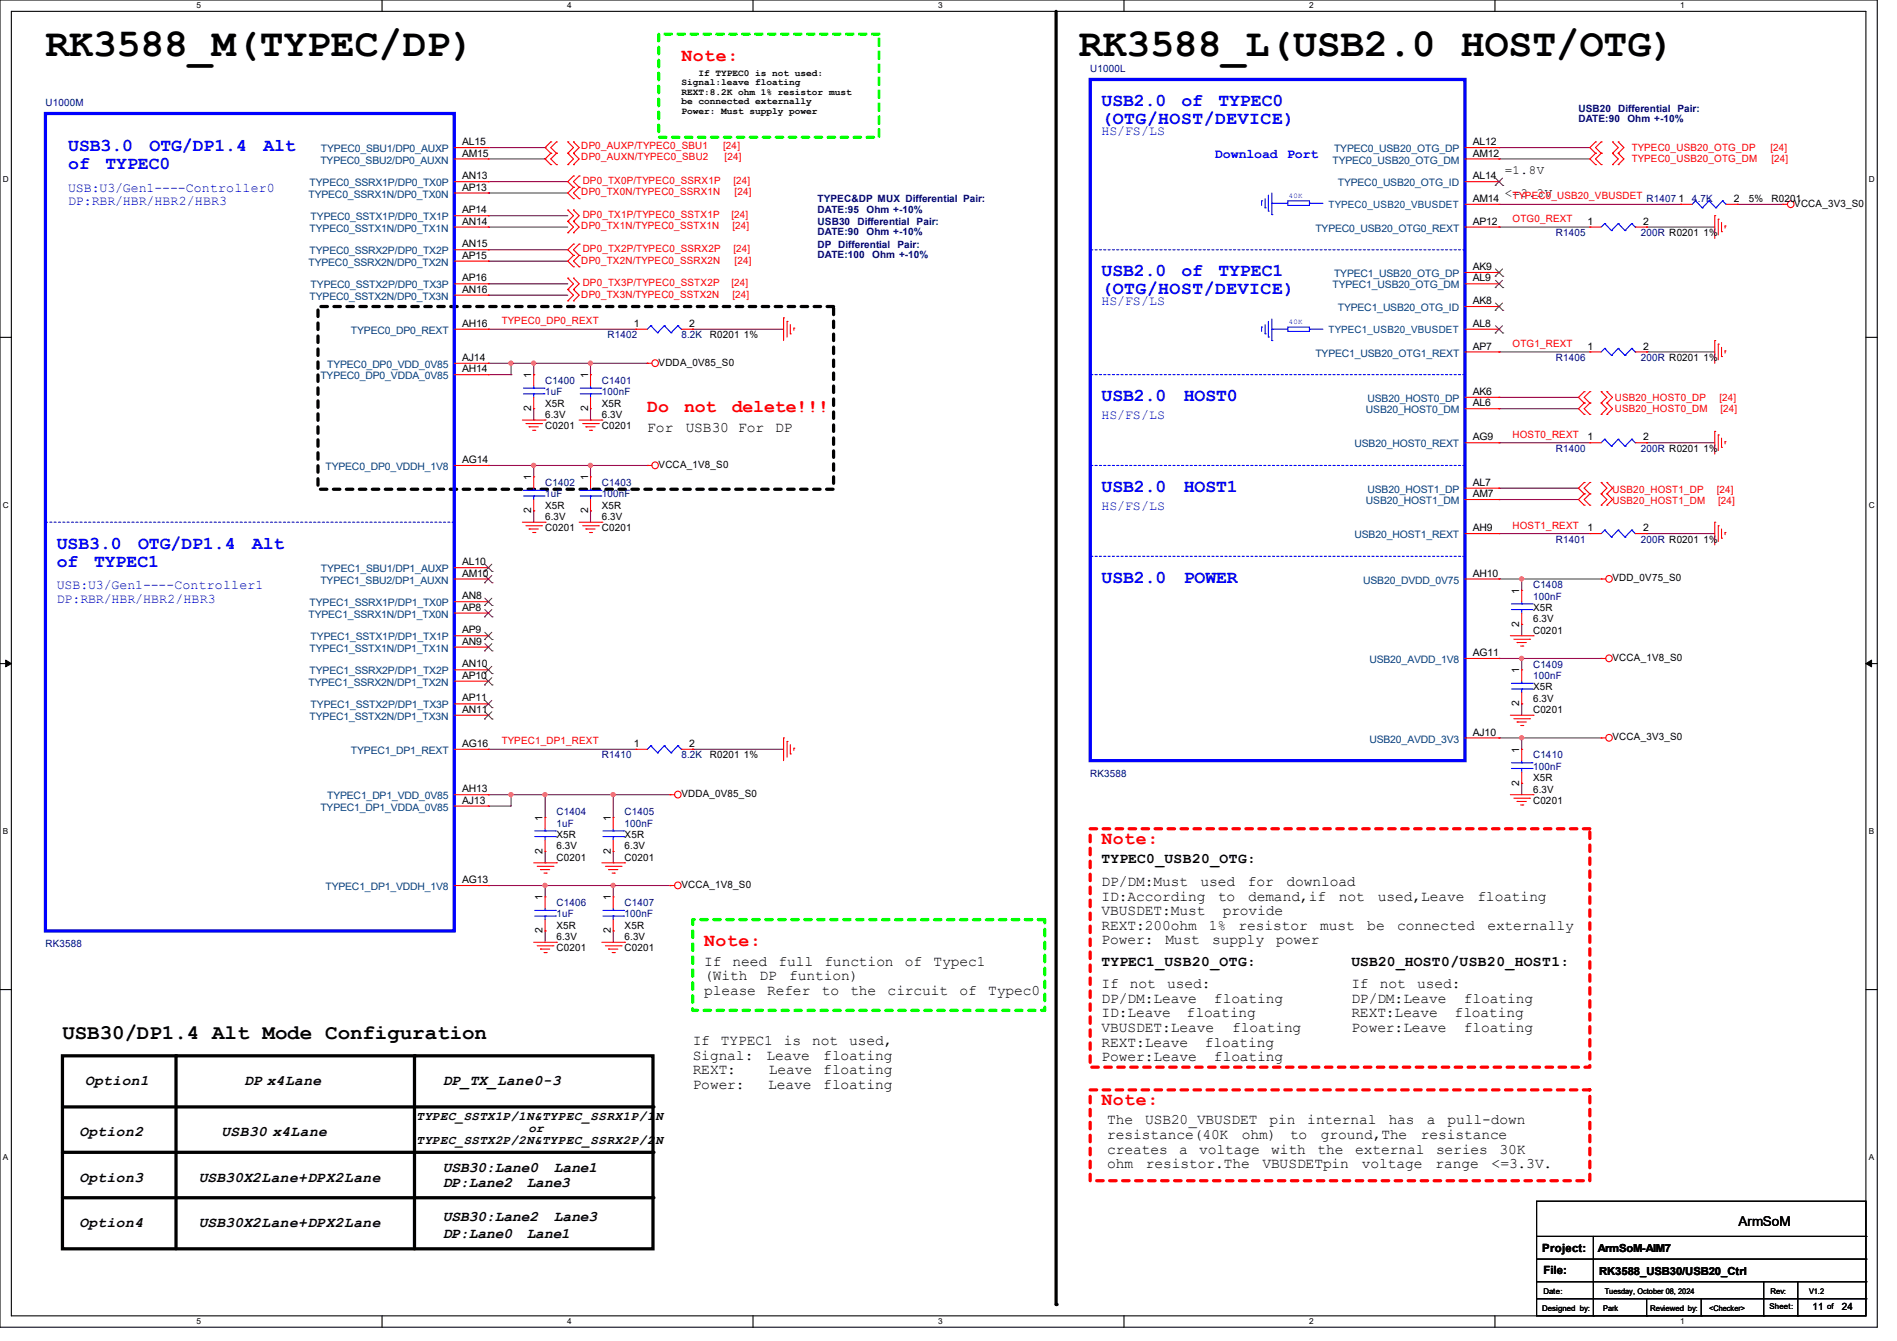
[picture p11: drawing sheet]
<svg xmlns="http://www.w3.org/2000/svg" width="297mm" height="210mm" viewBox="0 0 297 210" stroke-linecap="round" stroke-linejoin="round" font-family="sans-serif">
<path d="M0 0h293.9v207.9h-293.9zM1.8 1.8h290.3v204.3h-290.3z" fill="none" stroke="#000" stroke-width=".17"/>
<g fill="#fff">
<path d="M30.8 .2h.7v1.4h-.7z"/>
<path d="M30.8 206.2h.7v1.4h-.7z"/>
</g>
<path d="M59.8 0v1.8M59.8 206.1v1.8" fill="none" stroke="#000" stroke-width=".17"/>
<g fill="#fff">
<path d="M88.8 .2h.7v1.4h-.7z"/>
<path d="M88.8 206.2h.7v1.4h-.7z"/>
</g>
<path d="M117.9 0v1.8M117.9 206.1v1.8" fill="none" stroke="#000" stroke-width=".17"/>
<g fill="#fff">
<path d="M146.9 .2h.7v1.4h-.7z"/>
<path d="M146.9 206.2h.7v1.4h-.7z"/>
</g>
<path d="M176 0v1.8M176 206.1v1.8" fill="none" stroke="#000" stroke-width=".17"/>
<g fill="#fff">
<path d="M205 .2h.7v1.4h-.7z"/>
<path d="M205 206.2h.7v1.4h-.7z"/>
</g>
<path d="M234.1 0v1.8M234.1 206.1v1.8" fill="none" stroke="#000" stroke-width=".17"/>
<g fill="#fff">
<path d="M263.1 .2h.6v1.4h-.6z"/>
<path d="M263.1 206.2h.6v1.4h-.6z"/>
<path d="M.5 27.3h.9v1.4h-.9z"/>
<path d="M292.6 27.3h.9v1.4h-.9z"/>
<path d="M.5 78.4h.9v1.4h-.9z"/>
<path d="M292.6 78.4h.9v1.4h-.9z"/>
</g>
<path d="M0 52.8h1.8M292.1 52.8h1.8" fill="none" stroke="#000" stroke-width=".17"/>
<g fill="#fff">
<path d="M.5 129.5h.8v1.4h-.8z"/>
<path d="M292.6 129.5h.8v1.4h-.8z"/>
</g>
<path d="M0 103.9h1.8M292.1 103.9h1.8" fill="none" stroke="#000" stroke-width=".17"/>
<path d="M.9 103.4l.9 .5-.9 .5zM292.1 103.9l.9-.5v1z" fill="#000" stroke="#000" stroke-width=".16"/>
<g fill="#fff">
<path d="M.5 180.5h.8v1.4h-.8z"/>
<path d="M292.6 180.5h.8v1.4h-.8z"/>
</g>
<g fill="none" stroke="#000" stroke-width=".17">
<path d="M0 155h1.8M292.1 155h1.8M240.6 188.1h51.5v18h-51.5zM240.6 193.6h51.5M240.6 197.2h51.5M249.5 193.6v12.5M292.1 193.6h.1M292.1 197.2h.1M240.6 200.7h51.5M240.6 203.4h51.5M249.5 206.1h.1M257.8 206.1h.1"/>
<path d="M257.8 203.4v2.7M266.4 206.1h.1M266.4 203.4v2.7M276.1 206.1h.1M276.1 200.7v5.4M281.5 206.1h.1M281.5 200.7v5.4M292.1 200.7h.1M292.1 203.4h.1"/>
</g>
<path d="M165.4 1.8v202.5M9.8 165.4h92.4v30.2h-92.4zM9.8 173.4h92.4M27.6 165.4v30.2M64.9 165.4v30.2M9.8 180.5h92.4M9.8 187.6h92.4" fill="none" stroke="#000" stroke-width=".51"/>
<g fill="#000">
<circle cx="27.6" cy="165.4" r=".25"/>
<circle cx="64.9" cy="165.4" r=".25"/>
<circle cx="102.2" cy="173.4" r=".25"/>
<circle cx="102.2" cy="187.6" r=".25"/>
<circle cx="102.2" cy="180.5" r=".25"/>
<circle cx="165.4" cy="204.3" r=".25"/>
</g>
<path d="M170.7 129.8h78.2v37.3h-78.2zM170.7 170.7h78.2v14.2h-78.2z" fill="none" stroke="#f00" stroke-width=".51" stroke-dasharray="1 1"/>
<path d="M103.1 5.3h34.5v16.2h-34.5zM108.5 144h55.1v14.2h-55.1z" fill="none" stroke="#0f0" stroke-width=".51" stroke-dasharray="1 1"/>
<path d="M49.8 48h80.7v28.6h-80.7z" fill="none" stroke="#000" stroke-width=".51" stroke-dasharray="1 1"/>
<g fill="none" stroke="#800040" stroke-width=".17">
<path d="M76.5 39.1h.1M76.5 33.8h.1M76.5 35.6h.1M76.5 28.4h.1M76.5 30.2h.1M76.5 23.1h8.8M76.5 24.9h8.8M76.5 35.6h12.4M76.5 39.1h12.4M76.5 33.8h12.4M76.5 28.4h12.4M76.5 30.2h12.4"/>
<path d="M85.3 23.1h.1M85.3 24.9h.1M234.7 23.1h.1M234.7 24.9h.1M234.7 35.6h.1M234.7 23.1h14.2M234.7 24.9h14.2M234.7 35.6h14.2M234.7 32h28.4M257.8 35.6h.1M257.8 35.6h10.7M263.1 32h.1"/>
<path d="M272 32h.1M272 32h7.1M76.5 51.6h.1M76.5 56.9h.1M76.5 58.7h.1M76.5 44.4h.1M76.5 46.2h.1M76.5 40.9h.1M76.5 51.6h23.1M76.5 56.9h24.8M76.5 58.7h3.5M76.5 44.4h12.4"/>
<path d="M76.5 46.2h12.4M76.5 40.9h12.4M80 58.7h.1M80 56.9h.1M80 56.9v1.8M83.6 58.7h.1M83.6 56.9h.1M83.6 56.9v1.8M92.5 58.7h.1M92.5 56.9v1.8M101.3 56.9h.1M108.5 51.6h.1"/>
<path d="M108.5 51.6h14.2M234.7 55.1h.1M234.7 55.1h14.2M257.8 55.1h.1M257.8 55.1h10.7M76.5 72.9h.1M76.5 72.9h24.8M83.6 72.9h.1M83.6 65.8h.1M83.6 64v1.8M83.6 72.9v1.8M92.5 72.9h.1"/>
<path d="M92.5 65.8h.1M92.5 64v1.8M92.5 72.9v1.8M101.3 72.9h.1M234.7 76.5h.1M234.7 78.2h.1M234.7 62.2h.1M234.7 64h.1M234.7 69.3h.1M234.7 76.5h12.4M234.7 78.2h12.4M234.7 62.2h12.4"/>
<path d="M234.7 64h12.4M234.7 69.3h14.2M257.8 69.3h.1M257.8 69.3h10.7M83.6 80h.1M83.6 80v1.8M92.5 80h.1M92.5 80v1.8M234.7 90.7h.1M234.7 83.6h.1M234.7 90.7h16M234.7 83.6h14.2"/>
<path d="M238.3 90.7h.1M238.3 97.8h.1M238.3 90.7v1.8M238.3 97.8v1.8M257.8 83.6h.1M257.8 83.6h10.7M76.5 117.3h.1M76.5 117.3h23.1M108.5 117.3h.1M108.5 117.3h14.2M234.7 103.1h.1M234.7 115.6h.1"/>
<path d="M234.7 103.1h16M234.7 115.6h16M238.3 115.6h.1M238.3 110.2h.1M238.3 103.1h.1M238.3 103.1v1.8M238.3 110.2v1.8M238.3 115.6v1.7M76.5 138.7h.1M76.5 124.5h.1M76.5 126.2h.1M76.5 138.7h28.4"/>
<path d="M76.5 124.5h28.4M80 124.5h.1M80 124.5v1.7h-3.5M85.3 138.7h.1M85.3 124.5h.1M85.3 135.1h.1M85.3 124.5v3.5M85.3 133.3v1.8M85.3 138.7v1.8M96 124.5h.1M96 135.1h.1M96 138.7h.1"/>
<path d="M96 124.5v3.5M96 133.3v1.8M96 138.7v1.8M104.9 138.7h.1M238.3 122.7h.1M238.3 122.7v1.8M85.3 145.8h.1M85.3 145.8v1.8M96 145.8h.1M96 145.8v1.8"/>
</g>
<g fill="#f0f" stroke="#f0f" stroke-width=".17">
<circle cx="83.5" cy="72.9" r=".32"/>
<circle cx="92.4" cy="72.9" r=".32"/>
<circle cx="83.5" cy="56.9" r=".32"/>
<circle cx="92.4" cy="56.9" r=".32"/>
<circle cx="80" cy="56.9" r=".32"/>
<circle cx="80" cy="124.4" r=".32"/>
<circle cx="96" cy="124.4" r=".32"/>
<circle cx="85.3" cy="124.4" r=".32"/>
<circle cx="85.3" cy="138.7" r=".32"/>
<circle cx="96" cy="138.7" r=".32"/>
<circle cx="238.2" cy="103.1" r=".32"/>
<circle cx="238.2" cy="90.7" r=".32"/>
<circle cx="238.2" cy="115.5" r=".32"/>
</g>
<g fill="none" stroke="#f00" stroke-width=".17">
<path d="M71.1 23.1h5.4M71.1 24.9h5.4M71.1 28.4h5.4M71.1 35.6h5.4M71.1 39.1h5.4M71.1 30.2h5.4M71.1 33.8h5.4M76.5 23.1h.1M76.5 24.9h.1M76.5 28.4h.1M76.5 35.6h.1M76.5 39.1h.1"/>
<path d="M76.5 30.2h.1M76.5 33.8h.1M86.2 24h.1M86.2 22.2h.1M86.2 25.8h.1M86.2 24l-.9 .9 .9 .9M86.2 22.2l-.9 .9 .9 .9M87.1 22.2h.1M87.1 24h.1M87.1 25.8h.1M87.1 24l-.9 .9 .9 .9M87.1 22.2l-.9 .9 .9 .9"/>
<path d="M88.9 32.9h.1M88.9 34.7h.1M88.9 36.4h.1M88.9 22.2h.1M88.9 24h.1M88.9 25.8h.1M88.9 32.9l.9 .9-.9 .9M88.9 34.7l.9 .9-.9 .8M88.9 22.2l.9 .9-.9 .9M88.9 24l.9 .9-.9 .9M89.8 38.2h.1M89.8 32.9h.1"/>
<path d="M89.8 34.7h.1M89.8 36.4h.1M89.8 29.3h.1M89.8 27.6h.1M89.8 22.2h.1M89.8 24h.1M89.8 25.8h.1M89.8 31.1h.1M89.8 38.2l-.9 .9 .9 .9M89.8 32.9l.9 .9-.9 .9M89.8 34.7l.9 .9-.9 .8M89.8 27.6l-.9 .8 .9 .9"/>
<path d="M89.8 22.2l.9 .9-.9 .9M89.8 24l.9 .9-.9 .9M89.8 29.3l-.9 .9 .9 .9M90.7 38.2h.1M90.7 27.6h.1M90.7 29.3h.1M90.7 31.1h.1M90.7 38.2l-.9 .9 .9 .9M90.7 27.6l-.9 .8 .9 .9M90.7 29.3l-.9 .9 .9 .9M229.4 32h5.3M229.4 23.1h5.3"/>
<path d="M229.4 24.9h5.3M229.4 28.4h5.3M229.4 35.6h5.3M234.7 23.1h.1M234.7 28.4h.1M234.7 24.9h.1M234.7 32h.1M234.7 35.6h.1M248.9 35.6h.1M248.9 35.6h1.8M249.8 25.8h.1M249.8 24h.1"/>
<path d="M249.8 22.2h.1M249.8 24l-.9 .9 .9 .9M249.8 22.2l-.9 .9 .9 .9M250.7 24h.1M250.7 25.8h.1M250.7 22.2h.1M250.7 24l-.9 .9 .9 .9M250.7 22.2l-.9 .9 .9 .9M252.5 24h.1M252.5 25.8h.1M252.5 22.2h.1M252.5 24l.9 .9-.9 .9"/>
<path d="M252.5 22.2l.9 .9-.9 .9M253.4 24h.1M253.4 25.8h.1M253.4 22.2h.1M253.4 24l.9 .9-.9 .9M253.4 22.2l.9 .9-.9 .9M256 35.6h1.8M257.8 35.6h.1M263.1 32h.1M263.1 32h1.8M268.5 33.8h.1M268.5 33.8v3.5"/>
<path d="M269 34.3h.1M269 34.3v2.5M269.5 36.3h.1M269.5 34.8v1.5M270.1 35.4h.1M270.1 35.4v.3M270.3 32h1.7M272 32h.1M279.1 32h.1M279.1 32h.8M71.1 56.9h5.4M71.1 58.7h5.4"/>
<path d="M71.1 51.6h5.4M71.1 46.2h5.4M71.1 40.9h5.4M71.1 44.4h5.4M76.5 58.7h.1M76.5 51.6h.1M76.5 56.9h.1M76.5 46.2h.1M76.5 40.9h.1M76.5 44.4h.1M83.6 58.7h.1M83.6 58.7v1.8"/>
<path d="M88.9 43.6h.1M88.9 45.3h.1M88.9 47.1h.1M88.9 43.6l.9 .8-.9 .9M88.9 45.3l.9 .9-.9 .9M89.8 43.6h.1M89.8 45.3h.1M89.8 47.1h.1M89.8 40h.1M89.8 41.8h.1M89.8 43.6l.9 .8-.9 .9M89.8 45.3l.9 .9-.9 .9"/>
<path d="M89.8 40l-.9 .9 .9 .9M90.7 40h.1M90.7 41.8h.1M90.7 40l-.9 .9 .9 .9M92.5 58.7h.1M92.5 58.7v1.8M99.6 51.6h.1M99.6 51.6h1.7M101.3 56.9h.1M101.3 56.9h.8M106.7 51.6h1.8M108.5 51.6h.1"/>
<path d="M122.7 49.8h.1M122.7 49.8v3.5M123.2 50.3h.1M123.2 50.3v2.5M123.7 52.3h.1M123.7 50.8v1.5M124.3 51.4h.1M124.3 51.4v.3M229.4 51.6h5.3M229.4 44.4h5.3M229.4 48h5.3M229.4 42.7h5.3"/>
<path d="M229.4 55.1h5.3M234.7 48h.1M234.7 42.7h.1M234.7 51.6h.1M234.7 44.4h.1M234.7 55.1h.1M248.9 55.1h.1M248.9 55.1h1.8M256 55.1h1.8M257.8 55.1h.1M268.5 53.3h.1M268.5 53.3v3.6"/>
<path d="M269 53.9h.1M269 53.9v2.4M269.5 55.8h.1M269.5 54.4v1.4M270.1 54.9h.1M270.1 54.9v.4M71.1 72.9h5.4M76.5 72.9h.1M81.8 65.8h3.5M82.3 66.3h2.5M82.8 66.8h.1M82.8 66.8h1.5"/>
<path d="M83.4 67.4h.3M83.6 74.7h.1M83.6 64h.1M83.6 62.2v1.8M83.6 74.7v1.8M83.6 78.2v1.8M83.7 67.4h.1M84.8 66.3h.1M85.3 65.8h.1M90.7 65.8h3.5M91.2 66.3h2.5M91.7 66.8h.1"/>
<path d="M91.7 66.8h1.5M92.3 67.4h.3M92.5 64h.1M92.5 74.7h.1M92.5 62.2v1.8M92.5 74.7v1.8M92.5 78.2v1.8M92.6 67.4h.1M93.7 66.3h.1M94.2 65.8h.1M101.3 72.9h.1M101.3 72.9h.8"/>
<path d="M229.4 69.3h5.3M229.4 62.2h5.3M229.4 64h5.3M229.4 76.5h5.3M229.4 78.2h5.3M234.7 69.3h.1M234.7 62.2h.1M234.7 64h.1M234.7 76.5h.1M234.7 78.2h.1M248 61.3h.1M248 63.1h.1"/>
<path d="M248 64.9h.1M248 75.6h.1M248 77.3h.1M248 79.1h.1M248 61.3l-.9 .9 .9 .9M248 63.1l-.9 .9 .9 .9M248 75.6l-.9 .9 .9 .8M248 77.3l-.9 .9 .9 .9M248.9 63.1h.1M248.9 61.3h.1M248.9 64.9h.1M248.9 77.3h.1"/>
<path d="M248.9 75.6h.1M248.9 79.1h.1M248.9 69.3h.1M248.9 61.3l-.9 .9 .9 .9M248.9 63.1l-.9 .9 .9 .9M248.9 75.6l-.9 .9 .9 .8M248.9 77.3l-.9 .9 .9 .9M248.9 69.3h1.8M250.7 63.1h.1M250.7 61.3h.1M250.7 64.9h.1M250.7 77.3h.1"/>
<path d="M250.7 75.6h.1M250.7 79.1h.1M250.7 61.3l.9 .9-.9 .9M250.7 63.1l.9 .9-.9 .9M250.7 75.6l.9 .9-.9 .8M250.7 77.3l.9 .9-.9 .9M251.6 63.1h.1M251.6 61.3h.1M251.6 64.9h.1M251.6 77.3h.1M251.6 75.6h.1M251.6 79.1h.1"/>
<path d="M251.6 61.3l.9 .9-.9 .9M251.6 63.1l.9 .9-.9 .9M251.6 75.6l.9 .9-.9 .8M251.6 77.3l.9 .9-.9 .9M256 69.3h1.8M257.8 69.3h.1M268.5 67.6h.1M268.5 67.6v3.5M269 68.1h.1M269 68.1v2.5M269.5 70.1h.1M269.5 68.6v1.5"/>
<path d="M270.1 69.2h.1M270.1 69.2v.3M71.1 99.6h5.4M71.1 90.7h5.4M71.1 88.9h5.4M71.1 94.2h5.4M71.1 96h5.4M76.5 88.9h.1M76.5 90.7h.1M76.5 94.2h.1M76.5 96h.1M76.5 99.6h.1"/>
<path d="M81.8 81.8h3.5M82.3 82.3h2.5M82.8 82.8h.1M82.8 82.8h1.5M83.4 83.4h.3M83.6 80h.1M83.7 83.4h.1M84.8 82.3h.1M85.3 81.8h.1M90.7 81.8h3.5M91.2 82.3h2.5M91.7 82.8h.1"/>
<path d="M91.7 82.8h1.5M92.3 83.4h.3M92.5 80h.1M92.6 83.4h.1M93.7 82.3h.1M94.2 81.8h.1M229.4 90.7h5.3M229.4 83.6h5.3M234.7 83.6h.1M234.7 90.7h.1M236.5 99.6h3.5M238.3 92.5h.1"/>
<path d="M238.3 97.8h.1M238.3 92.5v1.7M238.3 96v1.8M240 99.6h.1M248.9 83.6h.1M248.9 83.6h1.8M250.7 90.7h.1M250.7 90.7h.7M256 83.6h1.8M257.8 83.6h.1M268.5 81.8h.1M268.5 81.8v3.5"/>
<path d="M269 82.3h.1M269 82.3v2.5M269.5 84.3h.1M269.5 82.8v1.5M270.1 83.4h.1M270.1 83.4v.3M71.1 112h5.4M71.1 117.3h5.4M71.1 101.3h5.4M71.1 104.9h5.4M71.1 106.7h5.4M71.1 110.2h5.4"/>
<path d="M76.5 117.3h.1M76.5 101.3h.1M76.5 104.9h.1M76.5 112h.1M76.5 106.7h.1M76.5 110.2h.1M99.6 117.3h.1M99.6 117.3h1.7M106.7 117.3h1.8M108.5 117.3h.1M122.7 115.6h.1M122.7 115.6v3.5"/>
<path d="M123.2 116.1h.1M123.2 116.1v2.5M123.7 118.1h.1M123.7 116.6v1.5M124.3 117.2h.1M124.3 117.2v.3M229.4 115.6h5.3M229.4 103.1h5.3M234.7 103.1h.1M234.7 115.6h.1M236.5 112h3.5M237 112.6h2.5"/>
<path d="M237 100.1h2.5M237.5 113.1h.1M237.5 100.6h.1M237.5 113.1h1.5M237.5 100.6h1.5M238.1 113.6h.3M238.1 101.2h.3M238.3 104.9h.1M238.3 110.2h.1M238.3 117.3h.1M238.3 104.9v1.8M238.3 108.5v1.7"/>
<path d="M238.3 117.3v1.8M238.4 113.6h.1M238.4 101.2h.1M239.5 112.6h.1M239.5 100.1h.1M240 112h.1M250.7 115.6h.1M250.7 103.1h.1M250.7 115.6h.7M250.7 103.1h.7M71.1 124.5h5.4M71.1 138.7h5.4"/>
<path d="M71.1 126.2h5.4M76.5 138.7h.1M76.5 124.5h.1M76.5 126.2h.1M83.6 135.1h3.5M84.1 135.7h2.5M84.6 136.2h.1M84.6 136.2h1.5M85.2 136.7h.3M85.3 128h.1M85.3 133.3h.1M85.3 128v1.8"/>
<path d="M85.3 131.6v1.7M85.5 136.7h.1M86.6 135.7h.1M87.1 135.1h.1M94.2 135.1h3.6M94.8 135.7h2.4M95.3 136.2h.1M95.3 136.2h1.4M95.8 136.7h.4M96 128h.1M96 133.3h.1M96 128v1.8"/>
<path d="M96 131.6v1.7M96.2 136.7h.1M97.2 135.7h.1M97.8 135.1h.1M104.9 138.7h.1M104.9 124.5h.1M104.9 124.5h.7M104.9 138.7h.7M236.5 124.5h3.5M237 125h2.5M237.5 125.5h.1M237.5 125.5h1.5"/>
<path d="M238.1 126.1h.3M238.3 122.7h.1M238.3 120.9v1.8M238.4 126.1h.1M239.5 125h.1M240 124.5h.1M83.6 147.6h3.5M84.1 148.1h2.5M84.6 148.6h.1M84.6 148.6h1.5M85.2 149.2h.3M85.3 140.5h.1"/>
<path d="M85.3 145.8h.1M85.3 140.5v1.7M85.3 144v1.8M85.5 149.2h.1M86.6 148.1h.1M87.1 147.6h.1M94.2 147.6h3.6M94.8 148.1h2.4M95.3 148.6h.1M95.3 148.6h1.4M95.8 149.2h.4M96 140.5h.1"/>
<path d="M96 145.8h.1M96 140.5v1.7M96 144v1.8M96.2 149.2h.1M97.2 148.1h.1M97.8 147.6h.1"/>
<circle cx="280.4" cy="32" r=".52"/>
<circle cx="102.6" cy="56.9" r=".52"/>
<circle cx="102.6" cy="72.9" r=".52"/>
<circle cx="251.9" cy="90.7" r=".52"/>
<circle cx="251.9" cy="115.5" r=".52"/>
<circle cx="251.9" cy="103.1" r=".52"/>
<circle cx="106.1" cy="138.7" r=".52"/>
<circle cx="106.1" cy="124.4" r=".52"/>
</g>
<path d="M7.1 17.8h64v128h-64zM170.7 12.4h58.7v106.7h-58.7z" fill="none" stroke="#00f" stroke-width=".51"/>
<path d="M170.7 39.1h.1M229.4 39.1h-58.7M170.7 58.7h.1M229.4 58.7h-58.7M170.7 72.9h.1M229.4 72.9h-58.7M7.1 81.8h.1M71.1 81.8h-64M170.7 87.1h.1M229.4 87.1h-58.7" fill="none" stroke="#00f" stroke-width=".17" stroke-dasharray=".3 .3"/>
<g fill="none" stroke="#804000" stroke-width=".16">
<path d="M234.1 29h.1M234.1 27.9l1.2 1.1M235.2 27.9l-1.1 1.1M235.3 29h.1M234.1 48.6h.1M234.1 43.3h.1M234.1 52.2h.1M234.1 45h.1M234.1 47.5l1.2 1.1M234.1 42.1l1.2 1.2M234.1 51l1.2 1.2M234.1 43.9l1.2 1.1"/>
<path d="M235.2 47.5l-1.1 1.1M235.2 42.1l-1.1 1.2M235.2 51l-1.1 1.2M235.2 43.9l-1.1 1.1M235.3 48.6h.1M235.3 43.3h.1M235.3 52.2h.1M235.3 45h.1M75.9 89.5h.1M75.9 91.3h.1M75.9 94.8h.1M75.9 96.6h.1"/>
<path d="M75.9 88.3l1.1 1.2M75.9 90.1l1.1 1.2M75.9 93.7l1.1 1.1M75.9 95.5l1.1 1.1M75.9 99l1.1 1.2M77 88.3l-1.1 1.2M77 90.1l-1.1 1.2M77 93.7l-1.1 1.1M77 95.5l-1.1 1.1M77 99l-1.1 1.2M77 89.5h.1M77 91.3h.1"/>
<path d="M77 94.8h.1M77 96.6h.1M75.9 101.9h.1M75.9 105.5h.1M75.9 112.6h.1M75.9 100.2h.1M75.9 107.3h.1M75.9 110.8h.1M75.9 100.8l1.1 1.1M75.9 104.4l1.1 1.1M75.9 111.5l1.1 1.1M75.9 106.1l1.1 1.2"/>
<path d="M75.9 109.7l1.1 1.1M77 100.8l-1.1 1.1M77 104.4l-1.1 1.1M77 111.5l-1.1 1.1M77 106.1l-1.1 1.2M77 109.7l-1.1 1.1M77 101.9h.1M77 105.5h.1M77 112.6h.1M77 100.2h.1M77 107.3h.1M77 110.8h.1"/>
</g>
<g fill="none" stroke="#00f" stroke-width=".17">
<path d="M197.5 31.5h.1M197.5 31.5v.7M198.1 32.6h.1M198.1 31.1v1.5M198.6 33.1h.1M198.6 30.6v2.5M199.1 33.6h.1M199.1 31.8h.1M199.1 30.2v3.4M199.1 31.8h2.5M201.6 31.5h3.4v.7h-3.4zM205 31.8h.1"/>
<path d="M205 31.8h2.1M251.2 35h.1M251.2 35l-.5 .6M251.2 35l1.1 1.1M252.3 36.1h.1M253.4 35h.1M253.4 35l-1.1 1.1M253.4 35l1 1.1M254.4 36.1h.1M255.5 35h.1M255.5 35l-1.1 1.1M255.5 35l.5 .6"/>
<path d="M256 35.6h.1M265.5 31.5h.1M265.5 31.5l-.6 .5M265.5 31.5l1 1.1M266.5 32.6h.1M267.6 31.5h.1M267.6 31.5l-1.1 1.1M267.6 31.5l1 1.1M268.6 32.6h.1M269.7 31.5h.1M269.7 31.5l-1.1 1.1M269.7 31.5l.6 .5"/>
<path d="M270.3 32h.1M101.9 51h.1M101.9 51l-.6 .6M101.9 51l1.1 1.1M103 52.1h.1M104 51h.1M104 51l-1 1.1M104 51l1.1 1.1M105.1 52.1h.1M106.1 51h.1M106.1 51l-1 1.1M106.1 51l.6 .6"/>
<path d="M106.7 51.6h.1M197.5 51.2h.1M197.5 51.2v.7M198.1 52.3h.1M198.1 50.8v1.5M198.6 52.8h.1M198.6 50.3v2.5M199.1 53.3h.1M199.1 51.6h.1M199.1 50v3.3M199.1 51.6h2.5M201.6 51.2h3.4v.7h-3.4z"/>
<path d="M205 51.6h.1M205 51.6h2.1M251.2 54.6h.1M251.2 54.6l-.5 .5M251.2 54.6l1.1 1.1M252.3 55.7h.1M253.4 54.6h.1M253.4 54.6l-1.1 1.1M253.4 54.6l1 1.1M254.4 55.7h.1M255.5 54.6h.1M255.5 54.6l-1.1 1.1"/>
<path d="M255.5 54.6l.5 .5M256 55.1h.1M82 61.7h3.2M82 60.8h3.2M82 77.7h3.2M82 76.8h3.2M83.6 76.8h.1M83.6 77.7h.1M83.6 60.8h.1M83.6 61.7h.1M83.6 60.5v.3M83.6 61.7v.5"/>
<path d="M83.6 76.5v.3M83.6 77.7v.5M85.2 77.7h.1M85.2 76.8h.1M85.2 61.7h.1M85.2 60.8h.1M90.8 61.7h3.3M90.8 60.8h3.3M90.8 77.7h3.3M90.8 76.8h3.3M92.5 60.8h.1M92.5 61.7h.1"/>
<path d="M92.5 76.8h.1M92.5 77.7h.1M92.5 60.5v.3M92.5 61.7v.5M92.5 76.5v.3M92.5 77.7v.5M94.1 61.7h.1M94.1 60.8h.1M94.1 77.7h.1M94.1 76.8h.1M251.2 68.8h.1M251.2 68.8l-.5 .5"/>
<path d="M251.2 68.8l1.1 1.1M252.3 69.9h.1M253.4 68.8h.1M253.4 68.8l-1.1 1.1M253.4 68.8l1 1.1M254.4 69.9h.1M255.5 68.8h.1M255.5 68.8l-1.1 1.1M255.5 68.8l.5 .5M256 69.3h.1M236.6 95.5h3.3M236.6 94.6h3.3"/>
<path d="M238.3 94.6h.1M238.3 95.5h.1M238.3 94.2v.4M238.3 95.5v.5M239.9 95.5h.1M239.9 94.6h.1M251.2 83h.1M251.2 83l-.5 .6M251.2 83l1.1 1.1M252.3 84.1h.1M253.4 83h.1M253.4 83l-1.1 1.1"/>
<path d="M253.4 83l1 1.1M254.4 84.1h.1M255.5 83h.1M255.5 83l-1.1 1.1M255.5 83l.5 .6M256 83.6h.1M101.9 116.8h.1M101.9 116.8l-.6 .5M101.9 116.8l1.1 1.1M103 117.9h.1M104 116.8h.1M104 116.8l-1 1.1"/>
<path d="M104 116.8l1.1 1.1M105.1 117.9h.1M106.1 116.8h.1M106.1 116.8l-1 1.1M106.1 116.8l.6 .5M106.7 117.3h.1M236.6 107.9h3.3M236.6 107h3.3M236.6 119.5h3.3M238.3 107h.1M238.3 107.9h.1M238.3 119.5h.1"/>
<path d="M238.3 106.7v.3M238.3 107.9v.6M238.3 119.1v.4M239.9 107.9h.1M239.9 107h.1M239.9 119.5h.1M83.7 131h3.3M83.7 130.1h3.3M85.3 130.1h.1M85.3 131h.1M85.3 129.8v.3M85.3 131v.6"/>
<path d="M87 131h.1M87 130.1h.1M94.4 131h3.2M94.4 130.1h3.2M96 130.1h.1M96 131h.1M96 129.8v.3M96 131v.6M97.6 131h.1M97.6 130.1h.1M236.6 120.4h3.3M238.3 120.4h.1"/>
<path d="M238.3 120.4v.5M239.9 120.4h.1M83.7 143.5h3.3M83.7 142.6h3.3M85.3 142.6h.1M85.3 143.5h.1M85.3 142.2v.4M85.3 143.5v.5M87 143.5h.1M87 142.6h.1M94.4 143.5h3.2M94.4 142.6h3.2"/>
<path d="M96 142.6h.1M96 143.5h.1M96 142.2v.4M96 143.5v.5M97.6 143.5h.1M97.6 142.6h.1"/>
</g>
<g font-size="6.2">
<text x="7.1" y="8.8">RK3588_M(TYPEC/DP)</text>
<text x="168.9" y="8.8">RK3588_L(USB2.0 HOST/OTG)</text>
</g>
<text font-size="3.3" x="9.8" y="162.7">USB30/DP1.4 Alt Mode Configuration</text>
<g font-size="2.8" fill="#f00">
<text x="106.7" y="9.5">Note:</text>
<text x="101.3" y="64.6">Do</text>
<text x="107.1" y="64.6">not</text>
<text x="114.6" y="64.6">delete!!!</text>
<text x="172.5" y="132.2">Note:</text>
<text x="110.2" y="148.2">Note:</text>
<text x="172.5" y="173.1">Note:</text>
</g>
<g font-size="2.8" fill="#00f">
<text x="172.5" y="16.6">USB2.0</text>
<text x="185" y="16.6">of</text>
<text x="190.8" y="16.6">TYPEC0</text>
<text x="10.7" y="23.7">USB3.0</text>
<text x="23.4" y="23.7">OTG/DP1.4</text>
<text x="41.2" y="23.7">Alt</text>
<text x="172.5" y="19.4">(OTG/HOST/DEVICE)</text>
<text x="10.7" y="26.5">of</text>
<text x="16.5" y="26.5">TYPEC0</text>
<text x="172.5" y="43.3">USB2.0</text>
<text x="172.5" y="46.1">(OTG/HOST/DEVICE)</text>
<text x="185" y="43.3">of</text>
<text x="190.8" y="43.3">TYPEC1</text>
<text x="172.5" y="62.8">USB2.0</text>
<text x="185.3" y="62.8">HOST0</text>
<text x="172.5" y="77">USB2.0</text>
<text x="185.3" y="77">HOST1</text>
<text x="8.9" y="85.9">USB3.0</text>
<text x="8.9" y="88.8">of</text>
<text x="14.7" y="88.8">TYPEC1</text>
<text x="21.6" y="85.9">OTG/DP1.4</text>
<text x="39.5" y="85.9">Alt</text>
<text x="172.5" y="91.3">USB2.0</text>
<text x="185.3" y="91.3">POWER</text>
</g>
<g font-size="2.3">
<text x="101.3" y="67.6">For</text>
<text x="107.4" y="67.6">USB30 For</text>
<text x="121.4" y="67.6">DP</text>
<text x="172.5" y="135.2">TYPEC0_USB20_OTG:</text>
<text x="172.5" y="138.8">DP/DM:Must</text>
<text x="172.5" y="141.1">ID:According</text>
<text x="172.5" y="143.3">VBUSDET:Must</text>
<text x="188" y="138.8">used</text>
<text x="190.7" y="141.1">to</text>
<text x="191.4" y="143.3">provide</text>
<text x="195.4" y="138.8">for</text>
<text x="195.4" y="141.1">demand,if</text>
<text x="201.4" y="138.8">download</text>
<text x="209.6" y="141.1">not</text>
<text x="215.7" y="141.1">used,Leave</text>
<text x="231.3" y="141.1">floating</text>
<text x="172.5" y="145.6">REXT:200ohm</text>
<text x="172.5" y="147.9">Power:</text>
<text x="182.5" y="147.9">Must</text>
<text x="189.3" y="145.6">1%</text>
<text x="189.8" y="147.9">supply</text>
<text x="193.9" y="145.6">resistor</text>
<text x="199.8" y="147.9">power</text>
<text x="206.7" y="145.6">must</text>
<text x="214.1" y="145.6">be</text>
<text x="218.7" y="145.6">connected</text>
<text x="232.9" y="145.6">externally</text>
<text x="110.2" y="151.2">If</text>
<text x="110.2" y="153.5">(With</text>
<text x="110.2" y="155.8">please</text>
<text x="114.7" y="151.2">need</text>
<text x="118.9" y="153.5">DP</text>
<text x="120.1" y="155.8">Refer</text>
<text x="121.9" y="151.2">full</text>
<text x="123.6" y="153.5">funtion)</text>
<text x="128.7" y="155.8">to</text>
<text x="129.1" y="151.2">function</text>
<text x="133.1" y="155.8">the</text>
<text x="139" y="155.8">circuit</text>
<text x="141.7" y="151.2">of</text>
<text x="146.2" y="151.2">Typec1</text>
<text x="150.2" y="155.8">of</text>
<text x="154.7" y="155.8">Typec0</text>
<text x="172.5" y="151.2">TYPEC1_USB20_OTG:</text>
<text x="172.5" y="154.8">If</text>
<text x="176.9" y="154.8">not</text>
<text x="182.8" y="154.8">used:</text>
<text x="211.6" y="151.2">USB20_HOST0/USB20_HOST1:</text>
<text x="211.6" y="154.8">If</text>
<text x="216" y="154.8">not</text>
<text x="221.9" y="154.8">used:</text>
<text x="172.5" y="157.1">DP/DM:Leave</text>
<text x="172.5" y="159.3">ID:Leave</text>
<text x="172.5" y="161.6">VBUSDET:Leave</text>
<text x="185.8" y="159.3">floating</text>
<text x="190.1" y="157.1">floating</text>
<text x="192.9" y="161.6">floating</text>
<text x="211.6" y="157.1">DP/DM:Leave</text>
<text x="211.6" y="159.3">REXT:Leave</text>
<text x="211.6" y="161.6">Power:Leave</text>
<text x="227.7" y="159.3">floating</text>
<text x="229.2" y="157.1">floating</text>
<text x="229.2" y="161.6">floating</text>
<text x="108.5" y="163.7">If</text>
<text x="108.5" y="165.9">Signal:</text>
<text x="112.9" y="163.7">TYPEC1</text>
<text x="120" y="165.9">Leave</text>
<text x="122.7" y="163.7">is</text>
<text x="127.2" y="163.7">not</text>
<text x="128.9" y="165.9">floating</text>
<text x="133" y="163.7">used,</text>
<text x="172.5" y="163.9">REXT:Leave</text>
<text x="172.5" y="166.2">Power:Leave</text>
<text x="188.6" y="163.9">floating</text>
<text x="190.1" y="166.2">floating</text>
<text x="13.3" y="169.9">Option1</text>
<text x="38.2" y="169.9">DP x4Lane</text>
<text x="69.3" y="169.9">DP_TX_Lane0-3</text>
<text x="108.5" y="168.2">REXT:</text>
<text x="108.5" y="170.5">Power:</text>
<text x="120.3" y="170.5">Leave</text>
<text x="120.4" y="168.2">Leave</text>
<text x="128.9" y="168.2">floating</text>
<text x="128.9" y="170.5">floating</text>
<text x="12.4" y="177.9">Option2</text>
<text x="34.7" y="177.9">USB30 x4Lane</text>
<text x="173.4" y="176.1">The</text>
<text x="173.4" y="178.4">resistance(40K</text>
<text x="179.3" y="176.1">USB20_VBUSDET</text>
<text x="194.4" y="178.4">ohm)</text>
<text x="198.8" y="176.1">pin</text>
<text x="202" y="178.4">to</text>
<text x="204.7" y="176.1">internal</text>
<text x="206.8" y="178.4">ground,The</text>
<text x="217.4" y="176.1">has</text>
<text x="222.5" y="178.4">resistance</text>
<text x="223.4" y="176.1">a</text>
<text x="226.6" y="176.1">pull-down</text>
<text x="12.4" y="185">Option3</text>
<text x="31.1" y="185">USB30X2Lane+DPX2Lane</text>
<text x="69.3" y="183.6">USB30:Lane0</text>
<text x="69.3" y="185.9">DP:Lane2</text>
<text x="82.5" y="185.9">Lane3</text>
<text x="86.7" y="183.6">Lane1</text>
<text x="173.4" y="180.7">creates</text>
<text x="173.4" y="183">ohm</text>
<text x="179.4" y="183">resistor.The</text>
<text x="184.6" y="180.7">a</text>
<text x="187.8" y="180.7">voltage</text>
<text x="197.7" y="183">VBUSDETpin</text>
<text x="199" y="180.7">with</text>
<text x="206.3" y="180.7">the</text>
<text x="212.2" y="180.7">external</text>
<text x="213.2" y="183">voltage</text>
<text x="224.7" y="183">range</text>
<text x="224.8" y="180.7">series</text>
<text x="233.5" y="183">&lt;=3.3V.</text>
<text x="234.8" y="180.7">30K</text>
<text x="69.3" y="191.3">USB30:Lane2</text>
<text x="86.7" y="191.3">Lane3</text>
<text x="12.4" y="192.2">Option4</text>
<text x="31.1" y="192.2">USB30X2Lane+DPX2Lane</text>
<text x="69.3" y="193.9">DP:Lane0</text>
<text x="82.5" y="193.9">Lane1</text>
</g>
<g font-size="2.1" fill="#00f">
<text x="172.5" y="21.2">HS/FS/LS</text>
<text x="190.2" y="24.8">Download Port</text>
<text x="10.7" y="30.1">USB:U3/Gen1----Controller0</text>
<text x="10.7" y="32.1">DP:RBR/HBR/HBR2/HBR3</text>
<text x="172.5" y="47.8">HS/FS/LS</text>
<text x="172.5" y="65.6">HS/FS/LS</text>
<text x="172.5" y="79.8">HS/FS/LS</text>
<text x="8.9" y="92.3">USB:U3/Gen1----Controller1</text>
<text x="8.9" y="94.4">DP:RBR/HBR/HBR2/HBR3</text>
</g>
<text font-size="2.1" x="272.2" y="192">ArmSoM</text>
<g font-size="1.9">
<text x="235.6" y="27.3">=1.8V</text>
<text x="235.6" y="30.9">&lt;=3.3V</text>
<text x="65.2" y="175.3">TYPEC_SSTX1P/1N&amp;TYPEC_SSRX1P/1N</text>
<text x="65.2" y="179.2">TYPEC_SSTX2P/2N&amp;TYPEC_SSRX2P/2N</text>
<text x="82.8" y="177.3">or</text>
</g>
<g font-size="1.8">
<text x="241.5" y="196">Project:</text>
<text x="241.6" y="199.6">File:</text>
</g>
<g font-size="1.7">
<text x="250.1" y="196.1">ArmSoM-AIM7</text>
<text x="250.4" y="199.7">RK3588_USB30/USB20_Ctrl</text>
</g>
<g font-size="1.6" fill="#000080">
<text x="170.7" y="11.2">U1000L</text>
<text x="7.1" y="16.6">U1000M</text>
<text x="247.1" y="17.5">USB20</text>
<text x="253.4" y="17.5">Differential Pair:</text>
<text x="247.1" y="19.1">DATE:90</text>
<text x="254.8" y="19.1">Ohm +-10%</text>
<text x="128" y="31.7">TYPEC&amp;DP MUX Differential Pair:</text>
<text x="128" y="33.3">DATE:95</text>
<text x="128" y="35.3">USB30</text>
<text x="134.2" y="35.3">Differential Pair:</text>
<text x="135.7" y="33.3">Ohm +-10%</text>
<text x="257.8" y="31.7">R1407</text>
<text x="264.9" y="31.7">4.7K</text>
<text x="128" y="36.9">DATE:90</text>
<text x="128" y="38.8">DP Differential Pair:</text>
<text x="128" y="40.4">DATE:100</text>
<text x="135.7" y="36.9">Ohm +-10%</text>
<text x="136.6" y="40.4">Ohm +-10%</text>
<text x="243.6" y="37">R1405</text>
<text x="256.9" y="37">200R R0201 1%</text>
<text x="95.1" y="53">R1402</text>
<text x="106.7" y="53">8.2K</text>
<text x="243.6" y="56.6">R1406</text>
<text x="256.9" y="56.6">200R R0201 1%</text>
<text x="85.3" y="60.1">C1400</text>
<text x="85.3" y="61.9">1uF</text>
<text x="94.2" y="60.1">C1401</text>
<text x="94.2" y="61.9">100nF</text>
<text x="243.6" y="70.8">R1400</text>
<text x="256.9" y="70.8">200R R0201 1%</text>
<text x="85.3" y="76.1">C1402</text>
<text x="85.3" y="77.9">1uF</text>
<text x="94.2" y="76.1">C1403</text>
<text x="94.2" y="77.9">100nF</text>
<text x="243.6" y="85">R1401</text>
<text x="256.9" y="85">200R R0201 1%</text>
<text x="240" y="92.1">C1408</text>
<text x="240" y="93.9">100nF</text>
<text x="240" y="104.6">C1409</text>
<text x="240" y="106.3">100nF</text>
<text x="94.2" y="118.8">R1410</text>
<text x="106.7" y="118.8">8.2K</text>
<text x="240" y="118.8">C1410</text>
<text x="170.7" y="121.6">RK3588</text>
<text x="240" y="120.6">100nF</text>
<text x="87.1" y="127.7">C1404</text>
<text x="87.1" y="129.5">1uF</text>
<text x="97.8" y="127.7">C1405</text>
<text x="97.8" y="129.5">100nF</text>
<text x="87.1" y="141.9">C1406</text>
<text x="87.1" y="143.7">1uF</text>
<text x="97.8" y="141.9">C1407</text>
<text x="97.8" y="143.7">100nF</text>
<text x="7.1" y="148.3">RK3588</text>
</g>
<g font-size="1.6" fill="#004080">
<text x="50.2" y="23.8">TYPEC0_SBU1/DP0_AUXP</text>
<text x="208.9" y="23.8">TYPEC0_USB20_OTG_DP</text>
<text x="48.5" y="29.2">TYPEC0_SSRX1P/DP0_TX0P</text>
<text x="50.2" y="25.6">TYPEC0_SBU2/DP0_AUXN</text>
<text x="208.6" y="25.6">TYPEC0_USB20_OTG_DM</text>
<text x="209.5" y="29.2">TYPEC0_USB20_OTG_ID</text>
<text x="48.3" y="30.9">TYPEC0_SSRX1N/DP0_TX0N</text>
<text x="48.6" y="34.5">TYPEC0_SSTX1P/DP0_TX1P</text>
<text x="208" y="32.6">TYPEC0_USB20_VBUSDET</text>
<text x="48.3" y="41.6">TYPEC0_SSRX2N/DP0_TX2N</text>
<text x="48.5" y="36.3">TYPEC0_SSTX1N/DP0_TX1N</text>
<text x="48.5" y="39.8">TYPEC0_SSRX2P/DP0_TX2P</text>
<text x="205.9" y="36.3">TYPEC0_USB20_OTG0_REXT</text>
<text x="48.5" y="46.9">TYPEC0_SSTX2N/DP0_TX3N</text>
<text x="48.6" y="45.2">TYPEC0_SSTX2P/DP0_TX3P</text>
<text x="208.6" y="45.2">TYPEC1_USB20_OTG_DM</text>
<text x="208.9" y="43.4">TYPEC1_USB20_OTG_DP</text>
<text x="54.9" y="52.3">TYPEC0_DP0_REXT</text>
<text x="208" y="52.1">TYPEC1_USB20_VBUSDET</text>
<text x="209.5" y="48.7">TYPEC1_USB20_OTG_ID</text>
<text x="50.2" y="59.4">TYPEC0_DP0_VDDA_0V85</text>
<text x="51.2" y="57.6">TYPEC0_DP0_VDD_0V85</text>
<text x="205.9" y="55.8">TYPEC1_USB20_OTG1_REXT</text>
<text x="213.9" y="64.7">USB20_HOST0_DM</text>
<text x="214.1" y="63">USB20_HOST0_DP</text>
<text x="212.1" y="70.1">USB20_HOST0_REXT</text>
<text x="51" y="73.6">TYPEC0_DP0_VDDH_1V8</text>
<text x="214.1" y="77.2">USB20_HOST1_DP</text>
<text x="213.9" y="79">USB20_HOST1_DM</text>
<text x="50.2" y="89.6">TYPEC1_SBU1/DP1_AUXP</text>
<text x="212.1" y="84.3">USB20_HOST1_REXT</text>
<text x="48.5" y="95">TYPEC1_SSRX1P/DP1_TX0P</text>
<text x="50.2" y="91.4">TYPEC1_SBU2/DP1_AUXN</text>
<text x="213.4" y="91.4">USB20_DVDD_0V75</text>
<text x="48.3" y="96.7">TYPEC1_SSRX1N/DP1_TX0N</text>
<text x="48.6" y="100.3">TYPEC1_SSTX1P/DP1_TX1P</text>
<text x="48.3" y="107.4">TYPEC1_SSRX2N/DP1_TX2N</text>
<text x="48.5" y="102.1">TYPEC1_SSTX1N/DP1_TX1N</text>
<text x="48.5" y="105.6">TYPEC1_SSRX2P/DP1_TX2P</text>
<text x="214.4" y="103.8">USB20_AVDD_1V8</text>
<text x="48.5" y="112.7">TYPEC1_SSTX2N/DP1_TX3N</text>
<text x="48.6" y="111">TYPEC1_SSTX2P/DP1_TX3P</text>
<text x="54.9" y="118.1">TYPEC1_DP1_REXT</text>
<text x="214.4" y="116.3">USB20_AVDD_3V3</text>
<text x="51.2" y="125.2">TYPEC1_DP1_VDD_0V85</text>
<text x="50.2" y="127">TYPEC1_DP1_VDDA_0V85</text>
<text x="51" y="139.4">TYPEC1_DP1_VDDH_1V8</text>
</g>
<g font-size="1.6">
<text x="72.3" y="22.7">AL15</text>
<text x="230.6" y="22.7">AL12</text>
<text x="72.3" y="24.5">AM15</text>
<text x="72.3" y="28.1">AN13</text>
<text x="72.3" y="29.8">AP13</text>
<text x="230.6" y="28.1">AL14</text>
<text x="230.6" y="24.5">AM12</text>
<text x="72.3" y="35.2">AN14</text>
<text x="72.3" y="33.4">AP14</text>
<text x="230.6" y="31.6">AM14</text>
<text x="230.6" y="35.2">AP12</text>
<text x="248.6" y="35.2">1</text>
<text x="257.3" y="35.2">2</text>
<text x="262.8" y="31.6">1</text>
<text x="271.5" y="31.6">2</text>
<text x="273.8" y="31.7">5%</text>
<text x="277.4" y="31.7">R0201</text>
<text x="280.9" y="32.4">VCCA_3V3_S0</text>
<text x="72.3" y="38.7">AN15</text>
<text x="72.3" y="40.5">AP15</text>
<text x="72.3" y="45.8">AN16</text>
<text x="72.3" y="44.1">AP16</text>
<text x="230.6" y="47.6">AK8</text>
<text x="230.6" y="42.3">AK9</text>
<text x="230.6" y="44.1">AL9</text>
<text x="72.3" y="51.2">AH16</text>
<text x="99.2" y="51.2">1</text>
<text x="107.9" y="51.2">2</text>
<text x="111.1" y="53">R0201 1%</text>
<text x="230.6" y="51.2">AL8</text>
<text x="72.3" y="58.3">AH14</text>
<text x="72.3" y="56.5">AJ14</text>
<text x="83.2" y="59.2" transform="rotate(-90 83.2 59.2)">1</text>
<text x="92.1" y="59.2" transform="rotate(-90 92.1 59.2)">1</text>
<text x="103.1" y="57.3">VDDA_0V85_S0</text>
<text x="230.6" y="54.7">AP7</text>
<text x="248.6" y="54.7">1</text>
<text x="257.3" y="54.7">2</text>
<text x="83.2" y="64.3" transform="rotate(-90 83.2 64.3)">2</text>
<text x="85.3" y="63.7">X5R</text>
<text x="85.3" y="65.4">6.3V</text>
<text x="92.1" y="64.3" transform="rotate(-90 92.1 64.3)">2</text>
<text x="94.2" y="63.7">X5R</text>
<text x="94.2" y="65.4">6.3V</text>
<text x="230.6" y="61.8">AK6</text>
<text x="230.6" y="63.6">AL6</text>
<text x="85.3" y="67.2">C0201</text>
<text x="94.2" y="67.2">C0201</text>
<text x="230.6" y="69">AG9</text>
<text x="248.6" y="69">1</text>
<text x="257.3" y="69">2</text>
<text x="72.3" y="72.5">AG14</text>
<text x="83.2" y="75.2" transform="rotate(-90 83.2 75.2)">1</text>
<text x="92.1" y="75.2" transform="rotate(-90 92.1 75.2)">1</text>
<text x="103.1" y="73.3">VCCA_1V8_S0</text>
<text x="230.6" y="76.1">AL7</text>
<text x="230.6" y="77.9">AM7</text>
<text x="83.2" y="80.3" transform="rotate(-90 83.2 80.3)">2</text>
<text x="85.3" y="83.2">C0201</text>
<text x="85.3" y="79.7">X5R</text>
<text x="85.3" y="81.4">6.3V</text>
<text x="92.1" y="80.3" transform="rotate(-90 92.1 80.3)">2</text>
<text x="94.2" y="83.2">C0201</text>
<text x="94.2" y="79.7">X5R</text>
<text x="94.2" y="81.4">6.3V</text>
<text x="230.6" y="83.2">AH9</text>
<text x="248.6" y="83.2">1</text>
<text x="257.3" y="83.2">2</text>
<text x="72.3" y="88.5">AL10</text>
<text x="72.3" y="90.3">AM10</text>
<text x="72.3" y="93.9">AN8</text>
<text x="72.3" y="95.6">AP8</text>
<text x="230.6" y="90.3">AH10</text>
<text x="237.9" y="93" transform="rotate(-90 237.9 93)">1</text>
<text x="240" y="95.7">X5R</text>
<text x="252.5" y="91.1">VDD_0V75_S0</text>
<text x="72.3" y="101">AN9</text>
<text x="72.3" y="99.2">AP9</text>
<text x="237.9" y="98.1" transform="rotate(-90 237.9 98.1)">2</text>
<text x="240" y="99.2">C0201</text>
<text x="240" y="97.4">6.3V</text>
<text x="72.3" y="104.5">AN10</text>
<text x="72.3" y="106.3">AP10</text>
<text x="230.6" y="102.7">AG11</text>
<text x="237.9" y="105.5" transform="rotate(-90 237.9 105.5)">1</text>
<text x="252.5" y="103.5">VCCA_1V8_S0</text>
<text x="72.3" y="111.6">AN11</text>
<text x="72.3" y="109.9">AP11</text>
<text x="237.9" y="110.6" transform="rotate(-90 237.9 110.6)">2</text>
<text x="240" y="111.7">C0201</text>
<text x="240" y="108.1">X5R</text>
<text x="240" y="109.9">6.3V</text>
<text x="72.3" y="117">AG16</text>
<text x="99.2" y="117">1</text>
<text x="107.9" y="117">2</text>
<text x="111.1" y="118.8">R0201 1%</text>
<text x="230.6" y="115.2">AJ10</text>
<text x="237.9" y="117.9" transform="rotate(-90 237.9 117.9)">1</text>
<text x="252.5" y="115.9">VCCA_3V3_S0</text>
<text x="72.3" y="124.1">AH13</text>
<text x="72.3" y="125.9">AJ13</text>
<text x="106.7" y="124.8">VDDA_0V85_S0</text>
<text x="237.9" y="123" transform="rotate(-90 237.9 123)">2</text>
<text x="240" y="125.9">C0201</text>
<text x="240" y="122.3">X5R</text>
<text x="240" y="124.1">6.3V</text>
<text x="85" y="128.6" transform="rotate(-90 85 128.6)">1</text>
<text x="87.1" y="131.2">X5R</text>
<text x="95.6" y="128.6" transform="rotate(-90 95.6 128.6)">1</text>
<text x="97.8" y="131.2">X5R</text>
<text x="85" y="133.7" transform="rotate(-90 85 133.7)">2</text>
<text x="87.1" y="134.8">C0201</text>
<text x="87.1" y="133">6.3V</text>
<text x="95.6" y="133.7" transform="rotate(-90 95.6 133.7)">2</text>
<text x="97.8" y="134.8">C0201</text>
<text x="97.8" y="133">6.3V</text>
<text x="72.3" y="138.3">AG13</text>
<text x="85" y="141" transform="rotate(-90 85 141)">1</text>
<text x="95.6" y="141" transform="rotate(-90 95.6 141)">1</text>
<text x="106.7" y="139.1">VCCA_1V8_S0</text>
<text x="85" y="146.1" transform="rotate(-90 85 146.1)">2</text>
<text x="87.1" y="149">C0201</text>
<text x="87.1" y="145.5">X5R</text>
<text x="87.1" y="147.2">6.3V</text>
<text x="95.6" y="146.1" transform="rotate(-90 95.6 146.1)">2</text>
<text x="97.8" y="149">C0201</text>
<text x="97.8" y="145.5">X5R</text>
<text x="97.8" y="147.2">6.3V</text>
<text x="283.8" y="205.2">11</text>
<text x="288.4" y="205.2">24</text>
</g>
<g font-size="1.6" fill="#f00">
<text x="91" y="23.3">DP0_AUXP/TYPEC0_SBU1</text>
<text x="113.2" y="23.3">[24]</text>
<text x="255.5" y="23.7">TYPEC0_USB20_OTG_DP</text>
<text x="277.2" y="23.7">[24]</text>
<text x="91" y="25.1">DP0_AUXN/TYPEC0_SBU2</text>
<text x="91.2" y="28.8">DP0_TX0P/TYPEC0_SSRX1P</text>
<text x="113.5" y="25.1">[24]</text>
<text x="114.8" y="28.8">[24]</text>
<text x="255.5" y="25.4">TYPEC0_USB20_OTG_DM</text>
<text x="277.4" y="25.4">[24]</text>
<text x="91" y="35.9">DP0_TX1N/TYPEC0_SSTX1N</text>
<text x="91" y="30.6">DP0_TX0N/TYPEC0_SSRX1N</text>
<text x="91.2" y="34.2">DP0_TX1P/TYPEC0_SSTX1P</text>
<text x="114.5" y="34.2">[24]</text>
<text x="114.7" y="35.9">[24]</text>
<text x="115" y="30.6">[24]</text>
<text x="236.8" y="34.8">OTG0_REXT</text>
<text x="236.8" y="31.2">TYPEC0_USB20_VBUSDET</text>
<text x="91" y="41.3">DP0_TX2N/TYPEC0_SSRX2N</text>
<text x="91.2" y="39.5">DP0_TX2P/TYPEC0_SSRX2P</text>
<text x="114.8" y="39.5">[24]</text>
<text x="115" y="41.3">[24]</text>
<text x="91" y="46.6">DP0_TX3N/TYPEC0_SSTX2N</text>
<text x="91.2" y="44.8">DP0_TX3P/TYPEC0_SSTX2P</text>
<text x="114.5" y="44.8">[24]</text>
<text x="114.7" y="46.6">[24]</text>
<text x="78.6" y="50.8">TYPEC0_DP0_REXT</text>
<text x="236.8" y="54.4">OTG1_REXT</text>
<text x="252.8" y="62.8">USB20_HOST0_DP</text>
<text x="252.8" y="64.6">USB20_HOST0_DM</text>
<text x="269.2" y="62.8">[24]</text>
<text x="269.4" y="64.6">[24]</text>
<text x="236.8" y="68.6">HOST0_REXT</text>
<text x="252.5" y="77.2">USB20_HOST1_DP</text>
<text x="268.8" y="77.2">[24]</text>
<text x="236.8" y="82.8">HOST1_REXT</text>
<text x="252.5" y="78.9">USB20_HOST1_DM</text>
<text x="269" y="78.9">[24]</text>
<text x="78.6" y="116.6">TYPEC1_DP1_REXT</text>
</g>
<g font-size="1.5">
<text x="109.3" y="11.9">If TYPEC0 is not used:</text>
<text x="106.7" y="13.4">Signal:leave floating</text>
<text x="106.7" y="14.9">REXT:8.2K ohm 1% resistor must</text>
<text x="106.7" y="16.3">be connected externally</text>
<text x="106.7" y="17.8">Power: Must supply power</text>
</g>
<g font-size="1.3">
<text x="30.8" y="1.3">5</text>
<text x="88.8" y="1.3">4</text>
<text x="146.9" y="1.3">3</text>
<text x="205" y="1.3">2</text>
<text x="263.1" y="1.3">1</text>
<text x=".5" y="28.4">D</text>
<text x="292.6" y="28.4">D</text>
<text x=".5" y="79.5">C</text>
<text x="292.6" y="79.5">C</text>
<text x=".5" y="130.6">B</text>
<text x="292.6" y="130.6">B</text>
<text x=".5" y="181.7">A</text>
<text x="292.6" y="181.7">A</text>
<text x="30.8" y="207.4">5</text>
<text x="88.8" y="207.4">4</text>
<text x="146.9" y="207.4">3</text>
<text x="205" y="207.4">2</text>
<text x="263.1" y="207.4">1</text>
</g>
<g font-size="1.2">
<text x="241.6" y="202.6">Date:</text>
<text x="251.2" y="202.6">Tuesday, October 08, 2024</text>
<text x="277.2" y="202.6">Rev:</text>
<text x="283.2" y="202.6">V1.2</text>
<text x="241.5" y="205.3">Designed by:</text>
<text x="251" y="205.3">Park</text>
<text x="258.4" y="205.3">Reviewed by:</text>
<text x="267.6" y="205.3">&lt;Checker&gt;</text>
<text x="277" y="205.1">Sheet:</text>
<text x="286.1" y="205.1">of</text>
</g>
<g font-size="1.1" fill="#00f">
<text x="201.8" y="31">40K</text>
<text x="201.8" y="50.8">40K</text>
</g>
</svg>
